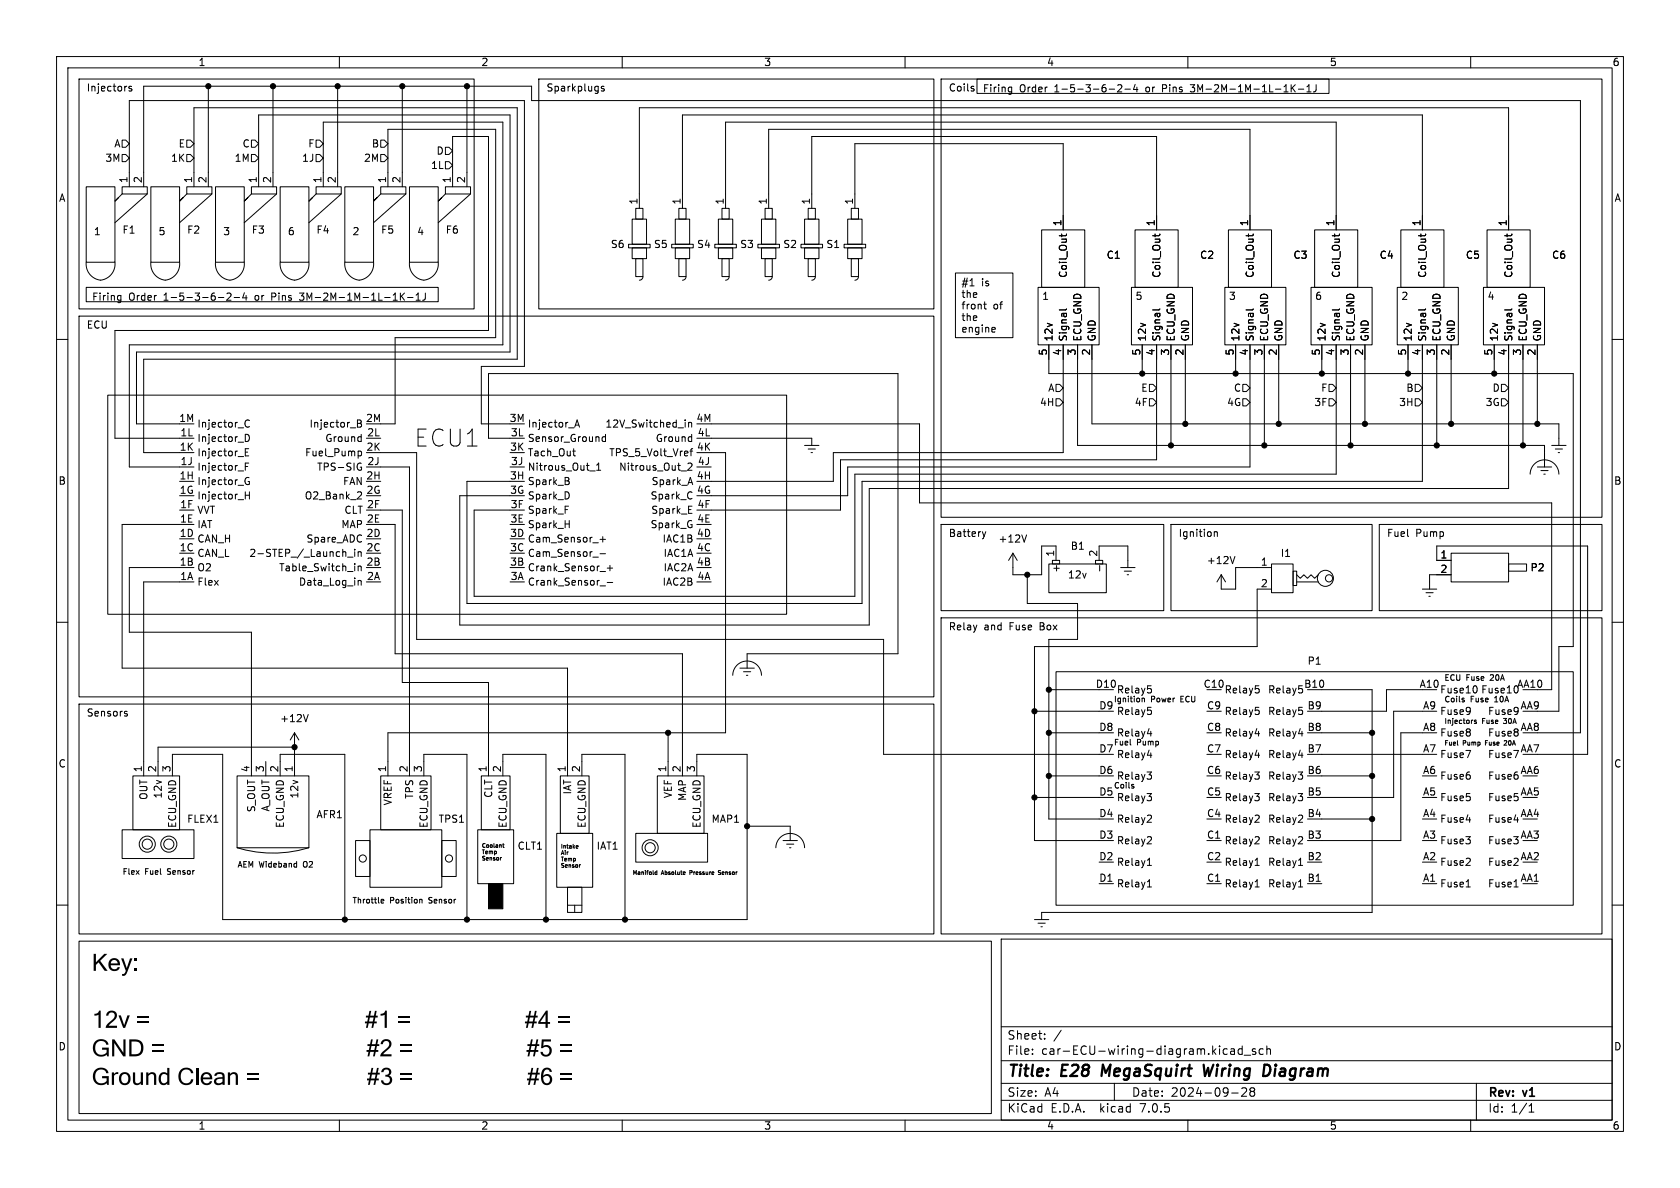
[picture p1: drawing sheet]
<svg xmlns="http://www.w3.org/2000/svg" width="297mm" height="210mm" viewBox="0 0 297 210" stroke-linecap="round" stroke-linejoin="round" font-family="sans-serif">
<g fill="none" stroke="#000" stroke-width=".18">
<path d="M10 10h277v190h-277zM12 12h273v186h-273zM14 14h69.8v40.6h-69.8zM23.3 15.3l-.3-.1-.2 .2v.2l.5 .1v.3h-.5M36.8 15.2v17.8M48.3 15.2v17.8M59.7 15.2v17.8M60 10v2M71.1 15.2v17.8M82.5 15.2v17.8M95.2 14h69.9v40.6h-69.9zM106.8 15.3l-.3-.1-.2 .2 .1 .2 .4 .1v.3h-.5"/>
<path d="M110 10v2M160 10v2M166.4 14h116.8v77.4h-116.8zM172 15.7l.2 .2-.2 .2M172 15.2l.2 .1M172.7 14h62.2v2.5h-62.2zM178.5 15.4l.4 .1M178.9 15.4v1l-.3 .3M178.9 16.2h-.4M196.1 15.8h1M197.6 15.1l.5-.1 .2 .3-.8 .9h.8M198.9 15.8h.9"/>
<path d="M200.7 14.9l-.3 .9h.8M201 15.4v.8M210 10v2M227 16.2h.7M228.3 15v1.2M228.4 15.5l.6 .7M229 15l-.7 .7M229.5 15.8h1M231 15.3l.4-.3v1.2M231 16.2h.8M232.7 15v.9a.41 .41 0 0 1-.5 .3M260 10v2"/>
<path d="M15.2 33h5.1v13.4h-5.1zM21.6 33h4.4v1.3h-4.4zM21.6 34.3l-1.3 1.3 .7-.7M21.6 27.3h.6l.7 .6-.7 .7h-.6zM21.6 24.8h.6l.7 .6-.7 .6h-.6zM22.9 33v-15.2h69.8v47h-7.6v10.1h5.1M25.4 33v-17.8h68.6v2.6h185.4v111.7h-7.6M26 34.3l-5.7 5.1M26.7 33h5v13.4h-5zM33 33h4.5v1.3h-4.5zM33 34.3l-1.3 1.3 .7-.7M33 24.8h.7l.6 .6-.6 .6h-.7z"/>
<path d="M33 27.3h.7l.6 .6-.6 .7h-.7zM34.3 33v-13.9h57.1v44.4h-66v16.5h6.3M37.5 34.3l-5.8 5.1M38.1 33h5.1v13.4h-5.1zM44.4 33h4.5v1.3h-4.5zM44.4 34.3l-1.2 1.3 .6-.7M44.4 27.3h.7l.6 .6-.6 .7h-.7zM44.4 24.8h.7l.6 .6-.6 .6h-.7zM45.7 33v-12.7h44.5v41.9h-66.1v12.7h7.6M48.9 34.3l-5.7 5.1M49.5 33h5.1v13.4h-5.1zM55.9 33h4.4v1.3h-4.4z"/>
<path d="M55.9 34.3l-1.3 1.3 .6-.7M55.9 27.3h.6l.6 .6-.6 .7h-.6zM55.9 24.8h.6l.6 .6-.6 .6h-.6zM57.1 33v-11.4h31.8v39.4h-66v21.6h11.4M60.3 34.3l-5.7 5.1M61 33h5v13.4h-5zM67.3 33h4.5v1.3h-4.5zM67.3 34.3l-1.3 1.3 .7-.7M67.3 24.8h.6l.7 .6-.7 .6h-.6zM67.3 27.3h.6l.7 .6-.7 .7h-.6zM68.6 33v-10.1h19v36.8h-17.8v15.2h-2.5M71.8 34.3l-5.8 5.1"/>
<path d="M72.4 33h5.1v13.4h-5.1zM78.7 33h4.5v1.3h-4.5zM78.7 34.3l-1.2 1.3 .6-.7M78.7 28.6h.7l.6 .6-.6 .6h-.7zM78.7 26h.7l.6 .7-.6 .6h-.7zM80 33v-8.9h6.4v34.3h-66.1v19.1h11.4M83.2 34.3l-5.7 5.1M111.8 38.7h2.5v4.5h-2.5zM112.4 36.8h1.3v1.9h-1.3zM113 36.8v-17.7h153.7v21.5M119.4 38.7h2.5v4.5h-2.5zM120 36.8h1.3v1.9h-1.3z"/>
<path d="M120.6 36.8v-16.5h130.9v20.3M127 38.7h2.5v4.5h-2.5zM127.6 36.8h1.3v1.9h-1.3zM128.3 36.8v-15.2h107.9v19M134.6 38.7h2.6v4.5h-2.6zM135.3 36.8h1.2v1.9h-1.2zM135.9 36.8v-13.9h85.1v17.7M142.2 38.7h2.6v4.5h-2.6zM142.9 36.8h1.2v1.9h-1.2zM143.5 36.8v-12.7h61v16.5M149.9 38.7h2.5v4.5h-2.5zM150.5 36.8h1.3v1.9h-1.3z"/>
<path d="M151.1 36.8v-11.4h36.9v15.2M10 60h2M14 55.9h151.1v67.3h-151.1zM15.2 50.8h62.3v2.5h-62.3zM15.2 46.4a2.73 2.73 0 0 0 3.1 3 2.87 2.87 0 0 0 2-3M21 52.2l.4 .1M21.4 52.2v1.1l-.3 .2M21.4 53l-.4 .1M26.7 46.4a2.73 2.73 0 0 0 3 3 2.87 2.87 0 0 0 2-3M38.1 46.4a2.73 2.73 0 0 0 3 3 2.87 2.87 0 0 0 2.1-3M38.6 52.6h1M40.1 51.9l.5-.1 .2 .4-.7 .9h.7"/>
<path d="M41.4 52.6h1M43.2 51.7l-.3 1h.8M43.5 52.2v.9M49.5 46.4a2.73 2.73 0 0 0 3.1 3 2.87 2.87 0 0 0 2-3M61 46.4a2.73 2.73 0 0 0 3 3 2.87 2.87 0 0 0 2-3M69.5 53.1h.7M70.8 51.8v1.3M71 52.3l.5 .8M71.5 51.8l-.7 .7M72.1 52.6h.9M72.4 46.4a2.73 2.73 0 0 0 3 3 2.87 2.87 0 0 0 2.1-3M73.6 53.1h.7"/>
<path d="M73.6 52.2l.3-.4v1.3M75.2 51.8v.9a.41 .41 0 0 1-.5 .4M111.1 43.2h3.8v.6h-3.8zM111.8 43.8h2.5v1.9h-2.5zM112.4 45.7h1.3v3.2h-1.3zM113.7 48.9a.63 .63 0 0 1-.7 .6M118.7 43.2h3.9v.6h-3.9zM119.4 43.8h2.5v1.9h-2.5zM120 45.7h1.3v3.2h-1.3zM121.3 48.9a.63 .63 0 0 1-.7 .6M126.4 43.2h3.8v.6h-3.8zM127 43.8h2.5v1.9h-2.5z"/>
<path d="M127.6 45.7h1.3v3.2h-1.3zM128.9 48.9a.63 .63 0 0 1-.6 .6M134 43.2h3.8v.6h-3.8zM134.6 43.8h2.6v1.9h-2.6zM135.3 45.7h1.2v3.2h-1.2zM136.5 48.9a.63 .63 0 0 1-.6 .6M141.6 43.2h3.8v.6h-3.8zM142.2 43.8h2.6v1.9h-2.6zM142.9 45.7h1.2v3.2h-1.2zM144.1 48.9a.63 .63 0 0 1-.6 .6M149.2 43.2h3.8v.6h-3.8zM149.9 43.8h2.5v1.9h-2.5z"/>
<path d="M150.5 45.7h1.3v3.2h-1.3zM151.8 48.9a.63 .63 0 0 1-.7 .6M168.9 48.3h10.2v11.4h-10.2zM171.5 50.5h.7M173.9 53.8h.5M174.1 53.4v1l.3 .2M175.5 57.9h.4v.3l-.6 .1M175.9 58.7h-.4M183.5 50.8h10.8v10.2h-10.8zM184.1 40.6h7.7v10.2h-7.7zM187.7 41.4v.5M188.5 41.4l-.1 .3h-1.1"/>
<path d="M188.5 54.6l-.1 .2h-1.1M200 50.8h10.8v10.2h-10.8zM200.7 40.6h7.6v10.2h-7.6zM204.2 41.4v.5M205 41.4l-.1 .3h-1.1M205 54.6l-.1 .2h-1.1M216.5 50.8h10.8v10.2h-10.8zM217.2 40.6h7.6v10.2h-7.6zM220.7 41.4v.5M221.6 41.4l-.2 .3h-1.1M221.6 54.6l-.2 .2h-1.1M231.8 50.8h10.8v10.2h-10.8z"/>
<path d="M232.4 40.6h7.6v10.2h-7.6zM236 41.4v.5M236.8 41.4l-.2 .3h-1.1M236.8 54.6l-.2 .2h-1.1M247 50.8h10.8v10.2h-10.8zM247.6 40.6h7.7v10.2h-7.7zM251.2 41.4v.5M252 41.4l-.1 .3h-1.1M252 54.6l-.1 .2h-1.1M262.3 50.8h10.7v10.2h-10.7zM262.9 40.6h7.6v10.2h-7.6zM266.4 41.4v.5"/>
<path d="M267.3 41.4l-.2 .3h-1.1M267.3 54.6l-.2 .2h-1.1M285 60h2M19 69.9h120.1v38.7h-120.1zM43.4 76.8a.64 .64 0 0 1 .7 .6 .64 .64 0 0 1-.7 .6M43.4 79.9h.4M43.4 75.2l.3 .3 .4-.1M44 79.3h-.6v1.3h.6M44.1 74.4l-.4-.2-.3 .3M63.2 74.2l.6 .2 .1 .2-.3 .2M63.2 74.8h.4M63.4 79.7l.4 .1 .1 .2v.5l-.5 .1"/>
<path d="M63.6 74.8l.3 .3v.3l-.7 .1M90.2 77.5h-3.8v-11.5h72.3v49.6h-26.6v2.5M101.2 79.7h.5M101.6 75.5l.4-1.3 .5 1.3M101.7 75.1h.6M107 77.3l-.3-.1-.3 .2 .2 .6h.4M107 76.8v1.2M121.1 74.2v.2M121.7 74.7v.8M121.7 74.8l.2-.1h.3l.1 .8M122 79.7h.5M122.5 79.3l-.3 .2v1.1"/>
<path d="M125.7 77.5h17.8v1.2M125.7 74.9h36.9v14h111.7v33h-2.5M142.2 78.7h2.6M142.9 79.4h1.2M185.4 61v5h92.7v48.3h-2.5v11.4h-3.8M186.7 67.9h.6l.7 .7-.7 .6h-.6zM186.7 70.5h.6l.7 .6-.7 .7h-.6zM188 61v19h-40.7v5.1h-21.6M190.5 61v17.7h82.5v3.9M193 61v13.9h82.6v3.8M201.9 61v5M203.2 70.5h.6l.7 .6-.7 .7h-.6z"/>
<path d="M203.2 67.9h.6l.7 .7-.7 .6h-.6zM204.5 61v20.3h-55.9v8.9h-22.9M207 61v17.7M209.5 61v13.9M218.4 61v5M219.7 67.9h.6l.7 .7-.7 .6h-.6zM219.7 70.5h.6l.7 .6-.7 .7h-.6zM221 61v21.6h-71.1v5h-24.2M223.5 61v17.7M226.1 61v13.9M233.7 61v5M234.9 67.9h.7l.6 .7-.6 .6h-.7z"/>
<path d="M234.9 70.5h.7l.6 .6-.6 .7h-.7zM236.2 61v22.8h-85.1v21.6h-67.3v-15.2h6.4M238.8 61v17.7M241.3 61v13.9M248.9 61v5M250.2 67.9h.6l.7 .7-.7 .6h-.6zM250.2 70.5h.6l.7 .6-.7 .7h-.6zM251.5 61v24.1h-99.1v21.6h-69.9v-21.6h7.7M254 61v17.7M256.5 61v13.9M264.2 61v5M265.4 67.9h.7l.6 .7-.6 .6h-.7z"/>
<path d="M265.4 70.5h.7l.6 .6-.6 .7h-.7zM266.7 61v25.4h-113v24.1h-72.4v-22.9h8.9M269.2 61v17.7M271.8 61v13.9M274.3 78.7h2.6M275 79.4h1.2M31.7 92.7h-10.1v25.4h78.7v19.1M43.4 86.9v1.3M43.4 87.5h.7M43.4 82.5h.4M43.8 85.1h.3l-.1 .5-.3 .1-.3-.2M44 81.9h-.6v1.2"/>
<path d="M44 84.5l-.3-.1-.3 .2M44.1 86.9v1.3M61.4 98.5h1M62.7 97.1v.1M62.7 97.5v.9M63.3 97.6l.2-.1 .3 .1 .1 .8M63.3 97.5v.9M63.6 81.9h.3M63.7 82.6h.2v.4l-.3 .1M63.7 86.9l.2 .3v.3l-.8 .7h.8M64.8 82.6h7.6v54.6M67.3 90.2h3.8v30.5h15.3v16.5"/>
<path d="M67.3 80h6.4v33h82.5v20.4h38.1M67.3 92.7h2.5v22.9h50.8v21.6M90.2 82.6h2.5M99.9 92.6h.7M99.9 89.5h.6M100.5 85.1l.1 .1-.1 .4M100.5 84.5v.4M100.6 87.2v.7M100.6 92v1.3M101.5 80.5l.2 .1M104.3 83.3h.9M104.8 98.5h1"/>
<path d="M105.5 83.1h.7M105.5 82.2l.3-.3v1.2M106.1 97.9h.9M106.1 95.3h.9M106.6 94.9v.9M107.8 99.9v1M120.4 83.3h1M121.6 82l.5-.1 .2 .3-.7 .9h.7M123.2 82.6h2.5M125.7 80h2.6v49.5h-59.7v7.7M143.4 80h.2M166.4 92.7h39.3v15.3h-39.3z"/>
<path d="M173.7 94l.3 .8M174 94.8l-.2 .4M174.3 94l-.3 .8M179.1 97.8v3.8h5v-5.1h2.6v2.6M179.1 97.8l-.8 1.3M179.1 97.8l.7 1.3M181.5 94.6l-.4 1.2M185.4 99.7h10.2v5.1h-10.2zM186.1 99.1h1.2v.6h-1.2zM193.7 99.1h1.2v.6h-1.2zM194.3 99.1v-2.6h5.1v3.8M194.4 100v.9"/>
<path d="M207 92.7h35.6v15.3h-35.6zM214.7 94v.8M214.7 94.1l.2-.1 .3 .1v.7M218.3 98.4l-.4 1.2M224.8 99.7h3.8v5.1h-3.8zM243.8 92.7h39.4v15.3h-39.4zM256.5 97.8h10.2v5.1h-10.2zM256.5 99.1h-2.5v-2.6h26.7v36.9h-8.9M266.7 99.7h3.2v1.3h-3.2zM270.5 83.8a2.54 2.54 0 0 1 2.5-2.5 2.54 2.54 0 0 1 2.6 2.5M271.8 82.6h2.5M272.4 83.2h1.3"/>
<path d="M272.9 83.8h.3M275.5 80h.2M10 110h2M31.7 100.3h-8.8v11.5h21.5v25.4M31.7 102.9h-6.3v34.3M63.3 102.7l.2-.1 .3 .1 .1 .7M63.3 100.2l.2-.1h.3l.1 .8M63.3 100.1v.8M106.1 103.6h.9M107.3 103h1M107.3 100.4h1M129.5 119.4a2.54 2.54 0 0 1 2.6-2.5 2.54 2.54 0 0 1 2.5 2.5"/>
<path d="M130.8 118.1h2.5M131.4 118.7h1.3M132 119.4h.2M166.4 109.2h116.8v55.9h-116.8zM181.6 101.6v5.1h8.9v6.3h-5.1v31.8h8.9M186.7 118.7h91.4v41.3h-91.4zM198.1 100.3h2.6M198.8 101h1.2M199.3 101.6h.2M215.9 101.6l-.8 1.3M215.9 101.6l.8 1.3M224.8 100.3h-6.4v3.8h-2.5v-2.5"/>
<path d="M224.8 104.1h-2.6v10.2h-39.3v34.3h11.4M228.6 101h.6v2.5h-.6zM229.2 102.9h3.8zM229.2 101.6l.7 .6 .6-.6 .6 .6 .7-.6 .6 .6 .6-.6M230.5 102.2h.1M251.5 104.1h2.5M252.1 104.8h1.3M252.6 105.4h.3M256.5 101.6h-3.8v2.5M285 110h2M14 124.5h151.1v40.6h-151.1zM22.2 126.2h.3v.2l-.1 .2h-.3"/>
<path d="M22.2 125.7l.3 .1M23.5 137.2h8.2v9.5h-8.2zM30.5 137.2v-3.8h8.9v29.2h92.7v-29.2h-8.9v3.8M41.9 137.2h12.7v12.7h-12.7zM47 134.6v2.6M49.5 137.2v-3.8h11.5v29.2M52.1 132.1h-24.2v5.1M52.1 129.5v7.7M52.1 129.5l-.8 1.3M52.1 129.5l.7 1.3M54.5 126.3l-.4 1.3M67.3 137.2h8.9v9.5h-8.9z"/>
<path d="M74.9 137.2v-3.8h7.6v29.2M85.1 137.2h5.1v9.5h-5.1zM88.9 137.2v-3.8h7.6v29.2M99.1 137.2h5v10.1h-5zM102.9 137.2v-3.8h7.6v29.2M116.2 137.2h8.3v10.1h-8.3zM118.1 129.5v7.7M182.9 125.7h11.4M185.4 121.9h8.9M185.4 129.5h8.9M185.4 137.2h8.9M200.3 139l.2 .1-.2 .2"/>
<path d="M201.9 123.4v.7M202.3 123.6v.5M202.8 136.5h.8l-.5 .5M202.8 133.5h.8M202.8 129.7h.8M202.9 121.2h.6M202.9 125h.6M203.3 121.7l.3 .3v.3l-.3 .2M203.3 125.5l.3 .3v.3l-.3 .2M203.3 137l.3 .2v.3l-.3 .2M203.4 129.3v.8M203.4 133.1v.8"/>
<path d="M221.8 136.5h.8l-.4 .5M221.9 133.5h.8M221.9 129.7h.8M222 121.2h.6M222 125h.6M222.4 121.7l.2 .3v.3l-.2 .2M222.4 125.5l.2 .3v.3l-.2 .2M222.4 137l.2 .2v.3l-.2 .2M222.5 129.3v.8M222.5 133.1v.8M229.5 136.5h.8l-.4 .5M229.6 133.5h.8"/>
<path d="M229.6 129.7h.8M229.6 121.2h.6M229.6 125h.6M230.2 125.6l.1 .2-.1 .4M230.2 137l.1 .2-.1 .5M230.3 122.3l-.1 .1M233.7 121.9h8.9v39.4h-58.5v1.3M233.7 129.5h8.9M233.7 137.2h8.9M233.7 133.4h17.8M251.5 129.5h-3.9v19.1h-13.9M251.5 121.9h-6.4v3.8h-11.4"/>
<path d="M251.5 125.7h-5.1v15.3h-12.7M257.7 131.7h.1M258.8 123.7l.1 .2-.1 .2M258.8 123.4v.1M259.1 132.7h.9l-.6 1.2M261 121.3l.1 .4-.1 .7M261 127.3h-.2l-.2 .1 .4 .2v.3h-.4M266.3 131.3l-.4 .4h.5M268.3 122.3v.1M10 160h2M21.6 146.7h12.7v5.1h-12.7zM41.9 149.9a21.7 21.7 0 0 0 12.7 0"/>
<path d="M52.3 152.6l.1 .1M52.4 152.3v1M52.4 153.2l-.1 .1M62.9 148.6h2.5v6.3h-2.5zM65.4 146.7h12.7v10.1h-12.7zM67.4 159.5l.1 .1h.3M67.4 159.1l.1-.1 .4 .1v.1l-.5 .1M74.2 159h.4v.6M78.1 148.6h2.5v6.3h-2.5zM84.5 146.7h6.3v9.5h-6.3zM88.7 151.6l-.2 .1M88.9 149.3h.2"/>
<path d="M89 149.1v.6l.1 .1M98.4 147.3h6.4v9.5h-6.4zM100.3 156.8h2.6v4.5h-2.6zM102 149.5h.2v.1l-.3 .1M102.2 149.9h-.2M102.6 152.9h-.1M112.4 147.3h12.7v5.1h-12.7zM116.1 153.9v.7M116.1 154.2l-.2-.1-.1 .2 .1 .3h.2M121 154.1l.1 .2-.3 .1M121.1 154.6h-.1M127 154.6h.3"/>
<path d="M127.3 153.9l-.3 .1 .3 .3M132.1 146.1h7.6v2.5M137.2 149.9a2.54 2.54 0 0 1 2.5-2.6 2.54 2.54 0 0 1 2.5 2.6M138.4 148.6h2.6M139.1 149.2h1.2M139.6 149.9h.2M182.9 141h11.4M194.3 156.2h2.5M202.8 140.3h.8l-.5 .5M202.8 156.8h.8M202.8 153h.8M203.1 151.9l.1-.2v1.3"/>
<path d="M203.1 155.7l.1-.2v1.3M203.3 147.9l.3 .2-.1 .3-.7 .8h.8M203.3 144.1l.3 .2-.1 .3-.7 .8h.8M203.3 140.8l.3 .2v.3l-.3 .2M213.4 156.2h2.5M213.4 148.6h2.5M221.8 140.3h.8l-.4 .5M221.9 156.8h.7M221.9 153h.7M222.1 151.9l.2-.2v1.3M222.1 155.7l.2-.2v1.3M222.4 140.8l.2 .2v.3l-.2 .2"/>
<path d="M222.4 144.1l.2 .2v.3l-.8 .8h.8M222.4 147.9l.2 .2v.3l-.8 .8h.8M229.5 140.3h.8l-.4 .5M229.6 156.8h.7M229.6 153h.7M230.2 148l.1 .1-.1 .3-.7 .8h.8M230.2 140.8l.1 .2-.1 .5M230.2 144.2l.1 .1-.1 .3-.7 .8h.8M231.1 156.2h2.6M233.7 144.8h8.9M251.5 156.2h2.5M259.2 156.8h.7"/>
<path d="M259.2 144.9h.8M267.7 156.8h.7M285 160h2M14 166.4h161.3v30.5h-161.3zM100.3 160h2.6M101.6 160v1.3M177 166h108v32h-108zM182.9 162.6h2.5M183.5 163.2h1.3M184 163.8h.3M60 198v2M110 198v2"/>
<path d="M160 198v2M177 194.5h108M177 191.5h108M177 187.5h108M177 181.5h108M182.5 186.3v.1M182.5 185.5v.1M184.7 183.6v.1M184.7 182.8v.1M187.6 182.1l-1.3 2M197 191.5v3M210 198v2"/>
<path d="M216.8 185.4l.2 .1M217 186.3l-.2 .1M217.6 185.5h.6v.9M217.7 193.2h1.2M218.2 185.8h-.5a.29 .29 0 0 0-.2 .3 .29 .29 0 0 0 .2 .3l.5-.1M219.6 185.5l-.4-.1-.3 .3v.4l.1 .2h.6M219.6 184.9v1.5M219.6 192.4h-.1M220 186.5h1.1M220.2 192.4l.2 .2-.1 .3-.8 .9h.9M221.1 192.4l-.1 .3 .2 .2M221.2 192.9l-.2 .3v.3l.2 .3 .5-.1 .1-.2-.1-.4-.2-.2"/>
<path d="M221.2 192.9h.3M221.7 192.4l.1 .3-.3 .2M222 185.5l-.4-.1-.2 .2 .1 .2 .5 .2v.3h-.6M223.3 185.5l-.4-.1-.3 .3v.4l.1 .2h.6M224 185.5l.2-.1 .3 .1 .1 .9M224 184.9v1.5M260 198v2M261 191.5v6.5M270.3 196.6h.9M270.3 195.5l.4-.4v1.5"/>
<circle cx="234.3" cy="102.2" r="1.42"/>
<circle cx="234.9" cy="102.2" r=".63"/>
<circle cx="26" cy="149.2" r=".9"/>
<circle cx="26" cy="149.2" r="1.42"/>
<circle cx="29.8" cy="149.2" r=".9"/>
<circle cx="29.8" cy="149.2" r="1.42"/>
<circle cx="64.1" cy="151.8" r=".63"/>
<circle cx="79.4" cy="151.8" r=".63"/>
<circle cx="114.9" cy="149.9" r=".9"/>
<circle cx="114.9" cy="149.9" r="1.42"/>
</g>
<path d="M212.8 188.2l.2 2 .6-1.4M223.6 188.2l.7 .1M224.3 189.9l-.5 .3h-.5" fill="none" stroke="#000" stroke-width=".4"/>
<g fill="#000" stroke="#000" stroke-width=".18">
<path d="M86.4 156.2h2.5v4.5h-2.5z"/>
<circle cx="36.8" cy="15.2" r=".46"/>
<circle cx="48.3" cy="15.2" r=".46"/>
<circle cx="59.7" cy="15.2" r=".46"/>
<circle cx="71.1" cy="15.2" r=".46"/>
<circle cx="82.5" cy="15.2" r=".46"/>
<circle cx="201.9" cy="66" r=".46"/>
<circle cx="207" cy="78.7" r=".46"/>
<circle cx="209.5" cy="74.9" r=".46"/>
<circle cx="218.4" cy="66" r=".46"/>
<circle cx="223.5" cy="78.7" r=".46"/>
<circle cx="226.1" cy="74.9" r=".46"/>
<circle cx="233.7" cy="66" r=".46"/>
<circle cx="238.8" cy="78.7" r=".46"/>
<circle cx="241.3" cy="74.9" r=".46"/>
<circle cx="248.9" cy="66" r=".46"/>
<circle cx="254" cy="78.7" r=".46"/>
<circle cx="256.5" cy="74.9" r=".46"/>
<circle cx="264.2" cy="66" r=".46"/>
<circle cx="269.2" cy="78.7" r=".46"/>
<circle cx="271.8" cy="74.9" r=".46"/>
<circle cx="181.6" cy="101.6" r=".46"/>
<circle cx="52.1" cy="132.1" r=".46"/>
<circle cx="118.1" cy="129.5" r=".46"/>
<circle cx="182.9" cy="125.7" r=".46"/>
<circle cx="185.4" cy="121.9" r=".46"/>
<circle cx="185.4" cy="129.5" r=".46"/>
<circle cx="185.4" cy="137.2" r=".46"/>
<circle cx="242.6" cy="129.5" r=".46"/>
<circle cx="242.6" cy="137.2" r=".46"/>
<circle cx="132.1" cy="146.1" r=".46"/>
<circle cx="182.9" cy="141" r=".46"/>
<circle cx="242.6" cy="144.8" r=".46"/>
<circle cx="61" cy="162.6" r=".46"/>
<circle cx="82.5" cy="162.6" r=".46"/>
<circle cx="96.5" cy="162.6" r=".46"/>
<circle cx="110.5" cy="162.6" r=".46"/>
</g>
<g fill="#000">
<path d="M16.6 168.6h.4v1.5l1.4-1.5h.6l-1.3 1.3 1.3 1.7h-.5l-1.1-1.5-.4 .5v1h-.4zM65.3 178.7h.3l-.1 .8h.6l.2-.8h.3l-.2 .8h.4v.4h-.4l-.2 .7h.4v.3h-.5l-.1 .8h-.3l.1-.8h-.6l-.2 .8h-.3l.2-.8h-.4v-.3h1.4l.1-.7h-.6l-.2 .7h-.3l.2-.7h-.4v-.4h.4zM93.6 178.7h.3l-.2 .8h.7l.2-.8h.3l-.2 .8h.4v.4h-.5l-.1 .7h.4v.3h-.5l-.1 .8h-.4l.2-.8h-.6l-.2 .8h-.3l.1-.8h-.3v-.3h1.4l.1-.7h-.6l-.2 .7h-.3l.2-.7h-.4v-.4h.4zM16.7 179.2l.5-.1 .3-.4h.3v3h-.4v-2.3l-.7 .1zM16.8 184.1l.5-.3 .6-.1 .6 .1 .4 .3 .3 .6h-.4l-.2-.4-.4-.2-.5-.1-.4 .2-.4 .5-.1 .8 .4 .7 .4 .2h.5l.7-.3v-.5h-.8v-.4h1.2v1.5h-.2l-.2-.3-.4 .3-.8 .1-.8-.5-.3-.5-.1-.6 .1-.6zM16.8 189.1l.5-.3 .6-.1 .6 .1 .4 .3 .3 .6h-.4l-.2-.4-.4-.2h-.5l-.4 .1-.4 .5-.1 .8 .4 .8 .4 .2h.5l.7-.4v-.5h-.8v-.4h1.2v1.6h-.2l-.2-.3-.4 .3h-.8l-.8-.4-.3-.5-.1-.7 .1-.6zM19 178.9l.4-.2h.4l.5 .1 .3 .3 .1 .4-.1 .5-1.4 1.3h1.5v.4h-2l.2-.5 1.1-1.1 .3-.5-.1-.4-.4-.2-.5 .1-.1 .4h-.4zM19.8 183.7h.4l1.6 2.4v-2.4h.4v3h-.4l-1.6-2.3v2.3h-.4zM22.9 183.7l1.5 .1a1.52 1.52 0 0 1 .9 1.7 1.52 1.52 0 0 1-1.5 1.2h-.9v-2.6h.4v2.3l.9-.1 .5-.2 .2-.6v-.8l-.2-.3-.3-.2-1.5-.1zM26.9 184.6h2v.4h-2zM26.9 185.6h2v.3h-2zM28.4 189.8l.6-.3 .6 .2v-.9h.3v3h-.3v-.3l-.4 .3h-.4l-.5-.3-.3-.8h.4l.1 .5 .3 .3 .4-.1 .4-.3v-1l-.4-.2-.6 .1-.2 .7h-.4l.1-.5z"/>
<path d="M32 189.1l.4-.3 .7-.1 .5 .2 .4 .3 .2 .5h-.4l-.2-.3-.3-.3h-.7l-.4 .4-.2 .5 .1 1 .5 .4h.7l.3-.2 .2-.4h.4l-.1 .4-.4 .4-.5 .2h-.5l-.5-.2-.4-.3-.2-.5-.1-.7 .2-.6zM65.6 183.7h.3l-.2 .9h.7l.2-.9h.3l-.2 .9h.4v.3h-.5l-.1 .7h.4v.3h-.5l-.1 .8h-.4l.2-.8h-.6l-.2 .8h-.3l.1-.8h-.3v-.3h1.4l.1-.7h-.6l-.2 .7h-.3l.2-.7h-.4v-.3h.4zM65.7 188.8h.3l-.2 .8h.7l.1-.8h.4l-.2 .8h.3v.4h-.4l-.1 .7h.4v.3h-.5l-.2 .8h-.3l.2-.8h-.7l-.1 .8h-.3l.1-.8h-.3v-.3h1.4l.1-.7h-.6l-.2 .7h-.3l.1-.7h-.4v-.4h.5zM67.3 179.2l.5-.1 .3-.4h.3v3h-.4v-2.3l-.7 .1zM67.6 189l.4-.2h.5l.4 .1 .2 .4v.5l-.3 .3 .4 .4 .1 .7-.3 .4-.6 .2-.7-.2-.3-.6h.4l.1 .3 .3 .2 .6-.2 .1-.3v-.3l-.3-.3-.5-.1v-.3h.2a.49 .49 0 0 0 .5-.5 .49 .49 0 0 0-.5-.5 .49 .49 0 0 0-.5 .5h-.4zM67.5 184l.4-.3h.5l.4 .1 .3 .3 .1 .5-.1 .4-1.3 1.4h1.4v.3h-2l.2-.5 1.2-1.1 .2-.5-.1-.4-.4-.2-.4 .2-.2 .4h-.4zM93.9 183.7h.3l-.2 .9h.7l.1-.9h.4l-.2 .9h.3v.3h-.4l-.1 .7h.4v.3h-.5l-.2 .8h-.3l.2-.8h-.7l-.1 .8h-.3l.1-.8h-.3v-.3h1.4l.1-.7h-.6l-.2 .7h-.3l.1-.7h-.4v-.3h.5zM94 188.8h.3l-.2 .8h.7l.1-.8h.3l-.1 .8h.3v.4h-.4l-.1 .7h.3v.3h-.4l-.2 .8h-.3l.2-.8h-.7l-.1 .8h-.4l.2-.8h-.3v-.3h1.3l.2-.7h-.7l-.1 .7h-.3l.1-.7h-.4v-.4h.5zM95.8 183.7h1.6v.4h-1.3l-.1 .8 .4-.2 .5 .1 .4 .2 .2 .3v.9l-.6 .5h-.8l-.5-.5-.1-.3h.4l.3 .5h.5l.3-.2 .1-.4v-.4l-.4-.3h-.3l-.4 .2h-.3zM96 189l.5-.3 .6 .1 .3 .3 .2 .4h-.4a.57 .57 0 0 0-.7-.4 .57 .57 0 0 0-.4 .7l-.1 .4 .4-.3h.4l.4 .1 .3 .3 .1 .8-.5 .6-.8 .1-.5-.6-.2-.7h.4l.2 .7 .3 .3 .5-.1 .2-.5-.1-.4-.3-.3-1.2 .3 .1-.9zM96.5 178.7h.3v2h.4v.3h-.4v.7h-.4v-.7h-1.2v-.3h1.2v-1.4l-.9 1.4h-.3zM99.1 190.6h2v.3h-2z"/>
</g>
<path d="M34.9 188.8v3" fill="none" stroke="#000" stroke-width=".39"/>
<g font-size="4.2">
<text x="73.3" y="79.2">ECU1</text>
<text x="16.2" y="173.4">Key:</text>
<text x="16.2" y="183.5">12v =</text>
<text x="68.7" y="183.5">#1 =</text>
<text x="97" y="183.5">#4 =</text>
<text x="64.7" y="188.5">#2 =</text>
<text x="93" y="188.5">#5 =</text>
<text x="16.2" y="193.6">Ground Clean =</text>
<text x="64.8" y="193.6">#3 =</text>
</g>
<g font-size="2.8">
<text x="178" y="190.8">Title:</text>
<text x="187.5" y="190.8">E28</text>
<text x="195.2" y="190.8">MegaSquirt</text>
<text x="213.8" y="190.8">Wiring</text>
<text x="225" y="190.8">Diagram</text>
</g>
<g font-size="2.1">
<text x="178" y="183.9">Sheet:</text>
<text x="178" y="186.6">File:</text>
<text x="184" y="186.6">car-ECU-wiring-diagram.kicad_sch</text>
<text x="178" y="196.8">KiCad</text>
<text x="178" y="194">Size:</text>
<text x="184.6" y="194">A4</text>
<text x="185.7" y="196.8">E.D.A.</text>
<text x="194.4" y="196.8">kicad</text>
<text x="200" y="194">Date:</text>
<text x="201.5" y="196.8">7.0.5</text>
<text x="206.9" y="194">2024-09-28</text>
<text x="263" y="194.2">Rev:</text>
<text x="263" y="196.8">Id:</text>
<text x="267" y="196.8">1/1</text>
<text x="269.2" y="194.2">v1</text>
</g>
<g font-size="1.8">
<text x="35" y="11.8">1</text>
<text x="85" y="11.8">2</text>
<text x="135" y="11.8">3</text>
<text x="185" y="11.8">4</text>
<text x="235" y="11.8">5</text>
<text x="285" y="11.8">6</text>
<text x="15.2" y="16.3">Injectors</text>
<text x="96.5" y="16.3">Sparkplugs</text>
<text x="167.6" y="16.3">Coils</text>
<text x="173.7" y="16.6">Firing</text>
<text x="180.1" y="16.6">Order</text>
<text x="186.4" y="16.6">1-5-3-6-2-4</text>
<text x="202.6" y="16.6">or</text>
<text x="205.6" y="16.6">Pins</text>
<text x="210.8" y="16.6">3M-2M-1M-1L-1K-1J</text>
<text x="18.6" y="28.8">3M</text>
<text x="20.2" y="26.2">A</text>
<text x="30.2" y="28.8">1K</text>
<text x="31.6" y="26.2">E</text>
<text x="41.5" y="28.8">1M</text>
<text x="42.9" y="26.2">C</text>
<text x="53.4" y="28.8">1J</text>
<text x="54.5" y="26.2">F</text>
<text x="64.3" y="28.8">2M</text>
<text x="65.7" y="26.2">B</text>
<text x="77.2" y="27.5">D</text>
<text x="10.4" y="35.8">A</text>
<text x="22.6" y="32.4" transform="rotate(-90 22.6 32.4)">1</text>
<text x="25.1" y="32.4" transform="rotate(-90 25.1 32.4)">2</text>
<text x="34" y="32.4" transform="rotate(-90 34 32.4)">1</text>
<text x="36.6" y="32.4" transform="rotate(-90 36.6 32.4)">2</text>
<text x="45.5" y="32.4" transform="rotate(-90 45.5 32.4)">1</text>
<text x="48" y="32.4" transform="rotate(-90 48 32.4)">2</text>
<text x="56.9" y="32.4" transform="rotate(-90 56.9 32.4)">1</text>
<text x="59.4" y="32.4" transform="rotate(-90 59.4 32.4)">2</text>
<text x="68.3" y="32.4" transform="rotate(-90 68.3 32.4)">1</text>
<text x="70.9" y="32.4" transform="rotate(-90 70.9 32.4)">2</text>
<text x="76.2" y="30">1L</text>
<text x="79.8" y="32.4" transform="rotate(-90 79.8 32.4)">1</text>
<text x="82.3" y="32.4" transform="rotate(-90 82.3 32.4)">2</text>
<text x="285.4" y="35.8">A</text>
<text x="16.5" y="41.7">1</text>
<text x="21.6" y="41.5">F1</text>
<text x="27.9" y="41.7">5</text>
<text x="33" y="41.5">F2</text>
<text x="39.4" y="41.7">3</text>
<text x="44.5" y="41.5">F3</text>
<text x="50.8" y="41.7">6</text>
<text x="55.9" y="41.5">F4</text>
<text x="62.2" y="41.7">2</text>
<text x="67.3" y="41.5">F5</text>
<text x="73.7" y="41.7">4</text>
<text x="78.7" y="41.5">F6</text>
<text x="112.8" y="36.2" transform="rotate(-90 112.8 36.2)">1</text>
<text x="120.4" y="36.2" transform="rotate(-90 120.4 36.2)">1</text>
<text x="128" y="36.2" transform="rotate(-90 128 36.2)">1</text>
<text x="135.6" y="36.2" transform="rotate(-90 135.6 36.2)">1</text>
<text x="143.3" y="36.2" transform="rotate(-90 143.3 36.2)">1</text>
<text x="150.9" y="36.2" transform="rotate(-90 150.9 36.2)">1</text>
<text x="187.7" y="40" transform="rotate(-90 187.7 40)">1</text>
<text x="204.2" y="40" transform="rotate(-90 204.2 40)">1</text>
<text x="220.7" y="40" transform="rotate(-90 220.7 40)">1</text>
<text x="236" y="40" transform="rotate(-90 236 40)">1</text>
<text x="251.2" y="40" transform="rotate(-90 251.2 40)">1</text>
<text x="266.4" y="40" transform="rotate(-90 266.4 40)">1</text>
<text x="107.9" y="44">S6</text>
<text x="115.6" y="44">S5</text>
<text x="123.2" y="44">S4</text>
<text x="130.8" y="44">S3</text>
<text x="138.4" y="44">S2</text>
<text x="146" y="44">S1</text>
<text x="195.6" y="45.9">C1</text>
<text x="212.1" y="45.9">C2</text>
<text x="228.6" y="45.9">C3</text>
<text x="243.8" y="45.9">C4</text>
<text x="259.1" y="45.9">C5</text>
<text x="274.3" y="45.9">C6</text>
<text x="16.2" y="53.4">Firing</text>
<text x="22.7" y="53.4">Order</text>
<text x="28.9" y="53.4">1-5-3-6-2-4</text>
<text x="45.1" y="53.4">or</text>
<text x="48.1" y="53.4">Pins</text>
<text x="53.3" y="53.4">3M-2M-1M-1L-1K-1J</text>
<text x="169.9" y="50.9">#1</text>
<text x="169.9" y="52.9">the</text>
<text x="173.4" y="50.9">is</text>
<text x="184.1" y="53.1">1</text>
<text x="188.8" y="49.1" transform="rotate(-90 188.8 49.1)">Coil_Out</text>
<text x="200.7" y="53.1">5</text>
<text x="205.3" y="49.1" transform="rotate(-90 205.3 49.1)">Coil_Out</text>
<text x="217.2" y="53.1">3</text>
<text x="221.8" y="49.1" transform="rotate(-90 221.8 49.1)">Coil_Out</text>
<text x="232.4" y="53.1">6</text>
<text x="237" y="49.1" transform="rotate(-90 237 49.1)">Coil_Out</text>
<text x="247.6" y="53.1">2</text>
<text x="252.3" y="49.1" transform="rotate(-90 252.3 49.1)">Coil_Out</text>
<text x="262.9" y="53.1">4</text>
<text x="267.5" y="49.1" transform="rotate(-90 267.5 49.1)">Coil_Out</text>
<text x="15.2" y="58.2">ECU</text>
<text x="169.9" y="55">front</text>
<text x="169.9" y="57">the</text>
<text x="169.9" y="59">engine</text>
<text x="175.5" y="55">of</text>
<text x="185.2" y="62.9" transform="rotate(-90 185.2 62.9)">5</text>
<text x="186.2" y="60.5" transform="rotate(-90 186.2 60.5)">12v</text>
<text x="187.7" y="62.9" transform="rotate(-90 187.7 62.9)">4</text>
<text x="188.8" y="60.5" transform="rotate(-90 188.8 60.5)">Signal</text>
<text x="190.2" y="62.9" transform="rotate(-90 190.2 62.9)">3</text>
<text x="191.3" y="60.5" transform="rotate(-90 191.3 60.5)">ECU_GND</text>
<text x="192.8" y="62.9" transform="rotate(-90 192.8 62.9)">2</text>
<text x="193.9" y="60.5" transform="rotate(-90 193.9 60.5)">GND</text>
<text x="201.7" y="62.9" transform="rotate(-90 201.7 62.9)">5</text>
<text x="202.8" y="60.5" transform="rotate(-90 202.8 60.5)">12v</text>
<text x="204.2" y="62.9" transform="rotate(-90 204.2 62.9)">4</text>
<text x="205.3" y="60.5" transform="rotate(-90 205.3 60.5)">Signal</text>
<text x="206.8" y="62.9" transform="rotate(-90 206.8 62.9)">3</text>
<text x="207.8" y="60.5" transform="rotate(-90 207.8 60.5)">ECU_GND</text>
<text x="209.3" y="62.9" transform="rotate(-90 209.3 62.9)">2</text>
<text x="210.4" y="60.5" transform="rotate(-90 210.4 60.5)">GND</text>
<text x="218.2" y="62.9" transform="rotate(-90 218.2 62.9)">5</text>
<text x="219.3" y="60.5" transform="rotate(-90 219.3 60.5)">12v</text>
<text x="220.7" y="62.9" transform="rotate(-90 220.7 62.9)">4</text>
<text x="221.8" y="60.5" transform="rotate(-90 221.8 60.5)">Signal</text>
<text x="223.3" y="62.9" transform="rotate(-90 223.3 62.9)">3</text>
<text x="224.3" y="60.5" transform="rotate(-90 224.3 60.5)">ECU_GND</text>
<text x="225.8" y="62.9" transform="rotate(-90 225.8 62.9)">2</text>
<text x="226.9" y="60.5" transform="rotate(-90 226.9 60.5)">GND</text>
<text x="233.4" y="62.9" transform="rotate(-90 233.4 62.9)">5</text>
<text x="234.5" y="60.5" transform="rotate(-90 234.5 60.5)">12v</text>
<text x="236" y="62.9" transform="rotate(-90 236 62.9)">4</text>
<text x="237" y="60.5" transform="rotate(-90 237 60.5)">Signal</text>
<text x="238.5" y="62.9" transform="rotate(-90 238.5 62.9)">3</text>
<text x="239.6" y="60.5" transform="rotate(-90 239.6 60.5)">ECU_GND</text>
<text x="241" y="62.9" transform="rotate(-90 241 62.9)">2</text>
<text x="242.1" y="60.5" transform="rotate(-90 242.1 60.5)">GND</text>
<text x="248.7" y="62.9" transform="rotate(-90 248.7 62.9)">5</text>
<text x="249.7" y="60.5" transform="rotate(-90 249.7 60.5)">12v</text>
<text x="251.2" y="62.9" transform="rotate(-90 251.2 62.9)">4</text>
<text x="252.3" y="60.5" transform="rotate(-90 252.3 60.5)">Signal</text>
<text x="253.7" y="62.9" transform="rotate(-90 253.7 62.9)">3</text>
<text x="254.8" y="60.5" transform="rotate(-90 254.8 60.5)">ECU_GND</text>
<text x="256.3" y="62.9" transform="rotate(-90 256.3 62.9)">2</text>
<text x="257.4" y="60.5" transform="rotate(-90 257.4 60.5)">GND</text>
<text x="263.9" y="62.9" transform="rotate(-90 263.9 62.9)">5</text>
<text x="265" y="60.5" transform="rotate(-90 265 60.5)">12v</text>
<text x="266.4" y="62.9" transform="rotate(-90 266.4 62.9)">4</text>
<text x="267.5" y="60.5" transform="rotate(-90 267.5 60.5)">Signal</text>
<text x="269" y="62.9" transform="rotate(-90 269 62.9)">3</text>
<text x="270.1" y="60.5" transform="rotate(-90 270.1 60.5)">ECU_GND</text>
<text x="271.5" y="62.9" transform="rotate(-90 271.5 62.9)">2</text>
<text x="272.6" y="60.5" transform="rotate(-90 272.6 60.5)">GND</text>
<text x="183.8" y="71.9">4H</text>
<text x="185.3" y="69.4">A</text>
<text x="200.6" y="71.9">4F</text>
<text x="201.7" y="69.4">E</text>
<text x="216.9" y="71.9">4G</text>
<text x="218.1" y="69.4">C</text>
<text x="232.3" y="71.9">3F</text>
<text x="233.5" y="69.4">F</text>
<text x="247.3" y="71.9">3H</text>
<text x="248.6" y="69.4">B</text>
<text x="262.6" y="71.9">3G</text>
<text x="263.8" y="69.4">D</text>
<text x="31.6" y="74.7">1M</text>
<text x="31.8" y="77.2">1L</text>
<text x="34.8" y="75.8">Injector_C</text>
<text x="54.7" y="75.8">Injector_B</text>
<text x="64.6" y="74.7">2M</text>
<text x="64.9" y="77.2">2L</text>
<text x="90" y="74.7">3M</text>
<text x="90.3" y="77.2">3L</text>
<text x="93.2" y="75.8">Injector_A</text>
<text x="107" y="75.8">12V_Switched_in</text>
<text x="123.1" y="74.7">4M</text>
<text x="123.3" y="77.2">4L</text>
<text x="31.7" y="79.8">1K</text>
<text x="31.9" y="82.3">1J</text>
<text x="34.8" y="83.4">Injector_F</text>
<text x="34.8" y="80.8">Injector_E</text>
<text x="34.8" y="78.3">Injector_D</text>
<text x="53.9" y="80.8">Fuel_Pump</text>
<text x="56" y="83.4">TPS-SIG</text>
<text x="57.5" y="78.3">Ground</text>
<text x="64.7" y="79.8">2K</text>
<text x="64.9" y="82.3">2J</text>
<text x="90.1" y="79.8">3K</text>
<text x="90.3" y="82.3">3J</text>
<text x="93.2" y="83.4">Nitrous_Out_1</text>
<text x="93.2" y="80.8">Tach_Out</text>
<text x="93.2" y="78.3">Sensor_Ground</text>
<text x="107.7" y="80.8">TPS_5_Volt_Vref</text>
<text x="109.4" y="83.4">Nitrous_Out_2</text>
<text x="115.9" y="78.3">Ground</text>
<text x="123.2" y="79.8">4K</text>
<text x="123.3" y="82.3">4J</text>
<text x="10.3" y="85.8">B</text>
<text x="31.7" y="84.8">1H</text>
<text x="31.7" y="87.4">1G</text>
<text x="31.8" y="89.9">1F</text>
<text x="34.8" y="88.5">Injector_H</text>
<text x="34.8" y="85.9">Injector_G</text>
<text x="53.9" y="88.5">O2_Bank_2</text>
<text x="60.6" y="85.9">FAN</text>
<text x="64.7" y="84.8">2H</text>
<text x="64.7" y="87.4">2G</text>
<text x="64.8" y="89.9">2F</text>
<text x="90.1" y="84.8">3H</text>
<text x="90.1" y="87.4">3G</text>
<text x="90.2" y="89.9">3F</text>
<text x="93.2" y="88.5">Spark_D</text>
<text x="93.2" y="85.9">Spark_B</text>
<text x="115" y="88.5">Spark_C</text>
<text x="115.2" y="85.9">Spark_A</text>
<text x="123.1" y="84.8">4H</text>
<text x="123.2" y="87.4">4G</text>
<text x="123.2" y="89.9">4F</text>
<text x="285.3" y="85.8">B</text>
<text x="31.7" y="95">1D</text>
<text x="31.8" y="92.5">1E</text>
<text x="34.8" y="93.5">IAT</text>
<text x="34.8" y="91">VVT</text>
<text x="60.3" y="93.5">MAP</text>
<text x="60.9" y="91">CLT</text>
<text x="64.7" y="95">2D</text>
<text x="64.8" y="92.5">2E</text>
<text x="90.1" y="95">3D</text>
<text x="90.2" y="92.5">3E</text>
<text x="93.2" y="93.5">Spark_H</text>
<text x="93.2" y="91">Spark_F</text>
<text x="115" y="93.5">Spark_G</text>
<text x="115.1" y="91">Spark_E</text>
<text x="123.2" y="95">4D</text>
<text x="123.2" y="92.5">4E</text>
<text x="167.6" y="95">Battery</text>
<text x="208.3" y="95">Ignition</text>
<text x="245.1" y="95">Fuel</text>
<text x="250.2" y="95">Pump</text>
<text x="31.7" y="100.1">1B</text>
<text x="31.7" y="97.5">1C</text>
<text x="34.8" y="101.2">O2</text>
<text x="34.8" y="98.6">CAN_L</text>
<text x="34.8" y="96.1">CAN_H</text>
<text x="44.1" y="98.6">2-STEP_/_Launch_in</text>
<text x="49.3" y="101.2">Table_Switch_in</text>
<text x="54.2" y="96.1">Spare_ADC</text>
<text x="64.7" y="100.1">2B</text>
<text x="64.7" y="97.5">2C</text>
<text x="90.1" y="100.1">3B</text>
<text x="90.1" y="97.5">3C</text>
<text x="93.2" y="101.2">Crank_Sensor_+</text>
<text x="93.2" y="98.6">Cam_Sensor_-</text>
<text x="93.2" y="96.1">Cam_Sensor_+</text>
<text x="117.1" y="96.1">IAC1B</text>
<text x="117.3" y="101.2">IAC2A</text>
<text x="117.3" y="98.6">IAC1A</text>
<text x="123.2" y="100.1">4B</text>
<text x="123.2" y="97.5">4C</text>
<text x="176.5" y="96.1">+12V</text>
<text x="186.4" y="98.5" transform="rotate(-90 186.4 98.5)">1</text>
<text x="187.5" y="101.3" transform="rotate(-90 187.5 101.3)">+</text>
<text x="189.2" y="97.3">B1</text>
<text x="194.1" y="98.5" transform="rotate(-90 194.1 98.5)">2</text>
<text x="213.3" y="99.9">+12V</text>
<text x="222.9" y="100.1">1</text>
<text x="226.4" y="98.6">I1</text>
<text x="254.6" y="98.8">1</text>
<text x="254.6" y="101.3">2</text>
<text x="270.5" y="101.2">P2</text>
<text x="31.8" y="102.6">1A</text>
<text x="34.8" y="103.7">Flex</text>
<text x="52.8" y="103.7">Data_Log_in</text>
<text x="64.8" y="102.6">2A</text>
<text x="90.2" y="102.6">3A</text>
<text x="93.2" y="103.7">Crank_Sensor_-</text>
<text x="117.1" y="103.7">IAC2B</text>
<text x="123.2" y="102.6">4A</text>
<text x="188.7" y="102.4">12v</text>
<text x="222.9" y="103.9">2</text>
<text x="167.6" y="111.5">Relay</text>
<text x="173.9" y="111.5">and</text>
<text x="178.4" y="111.5">Fuse</text>
<text x="183.9" y="111.5">Box</text>
<text x="231.1" y="117.7">P1</text>
<text x="193.7" y="121.7">D10</text>
<text x="194.3" y="125.5">D9</text>
<text x="197.4" y="122.7">Relay5</text>
<text x="212.7" y="121.7">C10</text>
<text x="213.3" y="125.5">C9</text>
<text x="216.4" y="122.7">Relay5</text>
<text x="224.2" y="122.7">Relay5</text>
<text x="230.5" y="121.7">B10</text>
<text x="231.1" y="125.5">B9</text>
<text x="250.9" y="121.7">A10</text>
<text x="251.5" y="125.5">A9</text>
<text x="254.5" y="122.7">Fuse10</text>
<text x="261.8" y="122.7">Fuse10</text>
<text x="268.1" y="121.7">AA10</text>
<text x="268.8" y="125.5">AA9</text>
<text x="15.2" y="126.8">Sensors</text>
<text x="49.5" y="127.8">+12V</text>
<text x="194.3" y="129.3">D8</text>
<text x="197.4" y="130.4">Relay4</text>
<text x="197.4" y="126.6">Relay5</text>
<text x="213.3" y="129.3">C8</text>
<text x="216.4" y="130.4">Relay4</text>
<text x="216.4" y="126.6">Relay5</text>
<text x="224.2" y="130.4">Relay4</text>
<text x="224.2" y="126.6">Relay5</text>
<text x="231.1" y="129.3">B8</text>
<text x="251.5" y="129.3">A8</text>
<text x="254.5" y="130.4">Fuse8</text>
<text x="254.5" y="126.6">Fuse9</text>
<text x="263" y="130.4">Fuse8</text>
<text x="263" y="126.6">Fuse9</text>
<text x="268.8" y="129.3">AA8</text>
<text x="10.3" y="135.8">C</text>
<text x="25.1" y="136.6" transform="rotate(-90 25.1 136.6)">1</text>
<text x="27.7" y="136.6" transform="rotate(-90 27.7 136.6)">2</text>
<text x="30.2" y="136.6" transform="rotate(-90 30.2 136.6)">3</text>
<text x="44.2" y="136.6" transform="rotate(-90 44.2 136.6)">4</text>
<text x="46.7" y="136.6" transform="rotate(-90 46.7 136.6)">3</text>
<text x="49.3" y="136.6" transform="rotate(-90 49.3 136.6)">2</text>
<text x="51.8" y="136.6" transform="rotate(-90 51.8 136.6)">1</text>
<text x="68.3" y="136.6" transform="rotate(-90 68.3 136.6)">1</text>
<text x="72.1" y="136.6" transform="rotate(-90 72.1 136.6)">2</text>
<text x="74.7" y="136.6" transform="rotate(-90 74.7 136.6)">3</text>
<text x="86.1" y="136.6" transform="rotate(-90 86.1 136.6)">1</text>
<text x="88.6" y="136.6" transform="rotate(-90 88.6 136.6)">2</text>
<text x="100.1" y="136.6" transform="rotate(-90 100.1 136.6)">1</text>
<text x="102.6" y="136.6" transform="rotate(-90 102.6 136.6)">2</text>
<text x="117.9" y="136.6" transform="rotate(-90 117.9 136.6)">1</text>
<text x="120.4" y="136.6" transform="rotate(-90 120.4 136.6)">2</text>
<text x="122.9" y="136.6" transform="rotate(-90 122.9 136.6)">3</text>
<text x="194.3" y="136.9">D6</text>
<text x="194.3" y="133.1">D7</text>
<text x="197.4" y="138">Relay3</text>
<text x="197.4" y="134.2">Relay4</text>
<text x="213.3" y="136.9">C6</text>
<text x="213.3" y="133.1">C7</text>
<text x="216.4" y="138">Relay3</text>
<text x="216.4" y="134.2">Relay4</text>
<text x="224.2" y="138">Relay3</text>
<text x="224.2" y="134.2">Relay4</text>
<text x="231.1" y="136.9">B6</text>
<text x="231.1" y="133.1">B7</text>
<text x="251.5" y="136.9">A6</text>
<text x="251.5" y="133.1">A7</text>
<text x="254.5" y="138">Fuse6</text>
<text x="254.5" y="134.2">Fuse7</text>
<text x="263" y="138">Fuse6</text>
<text x="263" y="134.2">Fuse7</text>
<text x="268.8" y="136.9">AA6</text>
<text x="268.8" y="133.1">AA7</text>
<text x="285.3" y="135.8">C</text>
<text x="26.2" y="141.4" transform="rotate(-90 26.2 141.4)">OUT</text>
<text x="28.8" y="141.2" transform="rotate(-90 28.8 141.2)">12v</text>
<text x="45.3" y="143.6" transform="rotate(-90 45.3 143.6)">S_OUT</text>
<text x="47.8" y="143.5" transform="rotate(-90 47.8 143.5)">A_OUT</text>
<text x="52.9" y="141.2" transform="rotate(-90 52.9 141.2)">12v</text>
<text x="69.4" y="142.4" transform="rotate(-90 69.4 142.4)">VREF</text>
<text x="73.2" y="141.2" transform="rotate(-90 73.2 141.2)">TPS</text>
<text x="87.2" y="141.1" transform="rotate(-90 87.2 141.1)">CLT</text>
<text x="101.2" y="140.5" transform="rotate(-90 101.2 140.5)">IAT</text>
<text x="118.9" y="141.1" transform="rotate(-90 118.9 141.1)">VEF</text>
<text x="121.5" y="141.6" transform="rotate(-90 121.5 141.6)">MAP</text>
<text x="194.3" y="140.7">D5</text>
<text x="197.4" y="141.8">Relay3</text>
<text x="213.3" y="140.7">C5</text>
<text x="216.4" y="141.8">Relay3</text>
<text x="224.2" y="141.8">Relay3</text>
<text x="231.1" y="140.7">B5</text>
<text x="251.5" y="140.7">A5</text>
<text x="254.5" y="141.8">Fuse5</text>
<text x="263" y="141.8">Fuse5</text>
<text x="268.8" y="140.7">AA5</text>
<text x="31.3" y="146.4" transform="rotate(-90 31.3 146.4)">ECU_GND</text>
<text x="33" y="145.6">FLEX1</text>
<text x="50.4" y="146.4" transform="rotate(-90 50.4 146.4)">ECU_GND</text>
<text x="55.9" y="144.8">AFR1</text>
<text x="75.8" y="146.4" transform="rotate(-90 75.8 146.4)">ECU_GND</text>
<text x="77.5" y="145.6">TPS1</text>
<text x="89.7" y="146.4" transform="rotate(-90 89.7 146.4)">ECU_GND</text>
<text x="103.7" y="146.4" transform="rotate(-90 103.7 146.4)">ECU_GND</text>
<text x="124" y="146.4" transform="rotate(-90 124 146.4)">ECU_GND</text>
<text x="125.7" y="145.6">MAP1</text>
<text x="194.3" y="148.3">D3</text>
<text x="194.3" y="144.5">D4</text>
<text x="197.4" y="149.4">Relay2</text>
<text x="197.4" y="145.6">Relay2</text>
<text x="213.3" y="148.3">C1</text>
<text x="213.3" y="144.5">C4</text>
<text x="216.4" y="149.4">Relay2</text>
<text x="216.4" y="145.6">Relay2</text>
<text x="224.2" y="149.4">Relay2</text>
<text x="224.2" y="145.6">Relay2</text>
<text x="231.1" y="148.3">B3</text>
<text x="231.1" y="144.5">B4</text>
<text x="251.5" y="148.3">A3</text>
<text x="251.5" y="144.5">A4</text>
<text x="254.5" y="149.4">Fuse3</text>
<text x="254.5" y="145.6">Fuse4</text>
<text x="263" y="149.4">Fuse3</text>
<text x="263" y="145.6">Fuse4</text>
<text x="268.8" y="148.3">AA3</text>
<text x="268.8" y="144.5">AA4</text>
<text x="91.4" y="150.4">CLT1</text>
<text x="105.4" y="150.4">IAT1</text>
<text x="194.3" y="156">D1</text>
<text x="194.3" y="152.1">D2</text>
<text x="197.4" y="153.2">Relay1</text>
<text x="213.3" y="156">C1</text>
<text x="213.3" y="152.1">C2</text>
<text x="216.4" y="153.2">Relay1</text>
<text x="224.2" y="153.2">Relay1</text>
<text x="231.1" y="156">B1</text>
<text x="231.1" y="152.1">B2</text>
<text x="251.5" y="156">A1</text>
<text x="251.5" y="152.1">A2</text>
<text x="254.5" y="153.2">Fuse2</text>
<text x="263" y="153.2">Fuse2</text>
<text x="268.8" y="156">AA1</text>
<text x="268.8" y="152.1">AA2</text>
<text x="197.4" y="157">Relay1</text>
<text x="216.4" y="157">Relay1</text>
<text x="224.2" y="157">Relay1</text>
<text x="254.5" y="157">Fuse1</text>
<text x="263" y="157">Fuse1</text>
<text x="10.3" y="185.8">D</text>
<text x="285.3" y="185.8">D</text>
<text x="35" y="199.8">1</text>
<text x="85" y="199.8">2</text>
<text x="135" y="199.8">3</text>
<text x="185" y="199.8">4</text>
<text x="235" y="199.8">5</text>
<text x="285" y="199.8">6</text>
</g>
<g font-size="1.4">
<text x="196.8" y="124.2">Ignition</text>
<text x="203.4" y="124.2">Power</text>
<text x="208.8" y="124.2">ECU</text>
<text x="255.3" y="120.4">ECU Fuse</text>
<text x="255.3" y="124.2">Coils</text>
<text x="259.9" y="124.2">Fuse</text>
<text x="263.5" y="120.4">20A</text>
<text x="264.3" y="124.2">10A</text>
<text x="196.8" y="131.8">Fuel</text>
<text x="200.9" y="131.8">Pump</text>
<text x="196.8" y="139.5">Coils</text>
<text x="21.6" y="154.7">Flex</text>
<text x="25.6" y="154.7">Fuel</text>
<text x="29.7" y="154.7">Sensor</text>
<text x="41.9" y="153.4">AEM Wideband</text>
<text x="53.7" y="153.4">O2</text>
<text x="62.2" y="159.8">Throttle</text>
<text x="68.9" y="159.8">Position</text>
<text x="75.9" y="159.8">Sensor</text>
</g>
<g font-size="1.3">
<text x="255.3" y="128">Injectors</text>
<text x="262" y="128">Fuse</text>
<text x="266" y="128">30A</text>
</g>
<g font-size="1.1">
<text x="255.3" y="131.8">Fuel</text>
<text x="258.6" y="131.8">Pump</text>
<text x="262.8" y="131.8">Fuse</text>
<text x="266.3" y="131.8">20A</text>
</g>
<g font-size="1">
<text x="85.1" y="149.9">Coolant</text>
<text x="85.1" y="151">Temp</text>
<text x="85.1" y="152.2">Sensor</text>
<text x="99.1" y="150">Intake</text>
<text x="99.1" y="151.2">Air</text>
<text x="99.1" y="152.3">Temp</text>
<text x="99.1" y="153.4">Sensor</text>
<text x="111.8" y="154.7">Manifold</text>
<text x="117" y="154.7">Absolute</text>
<text x="122.2" y="154.7">Pressure</text>
<text x="127.5" y="154.7">Sensor</text>
</g>
</svg>
